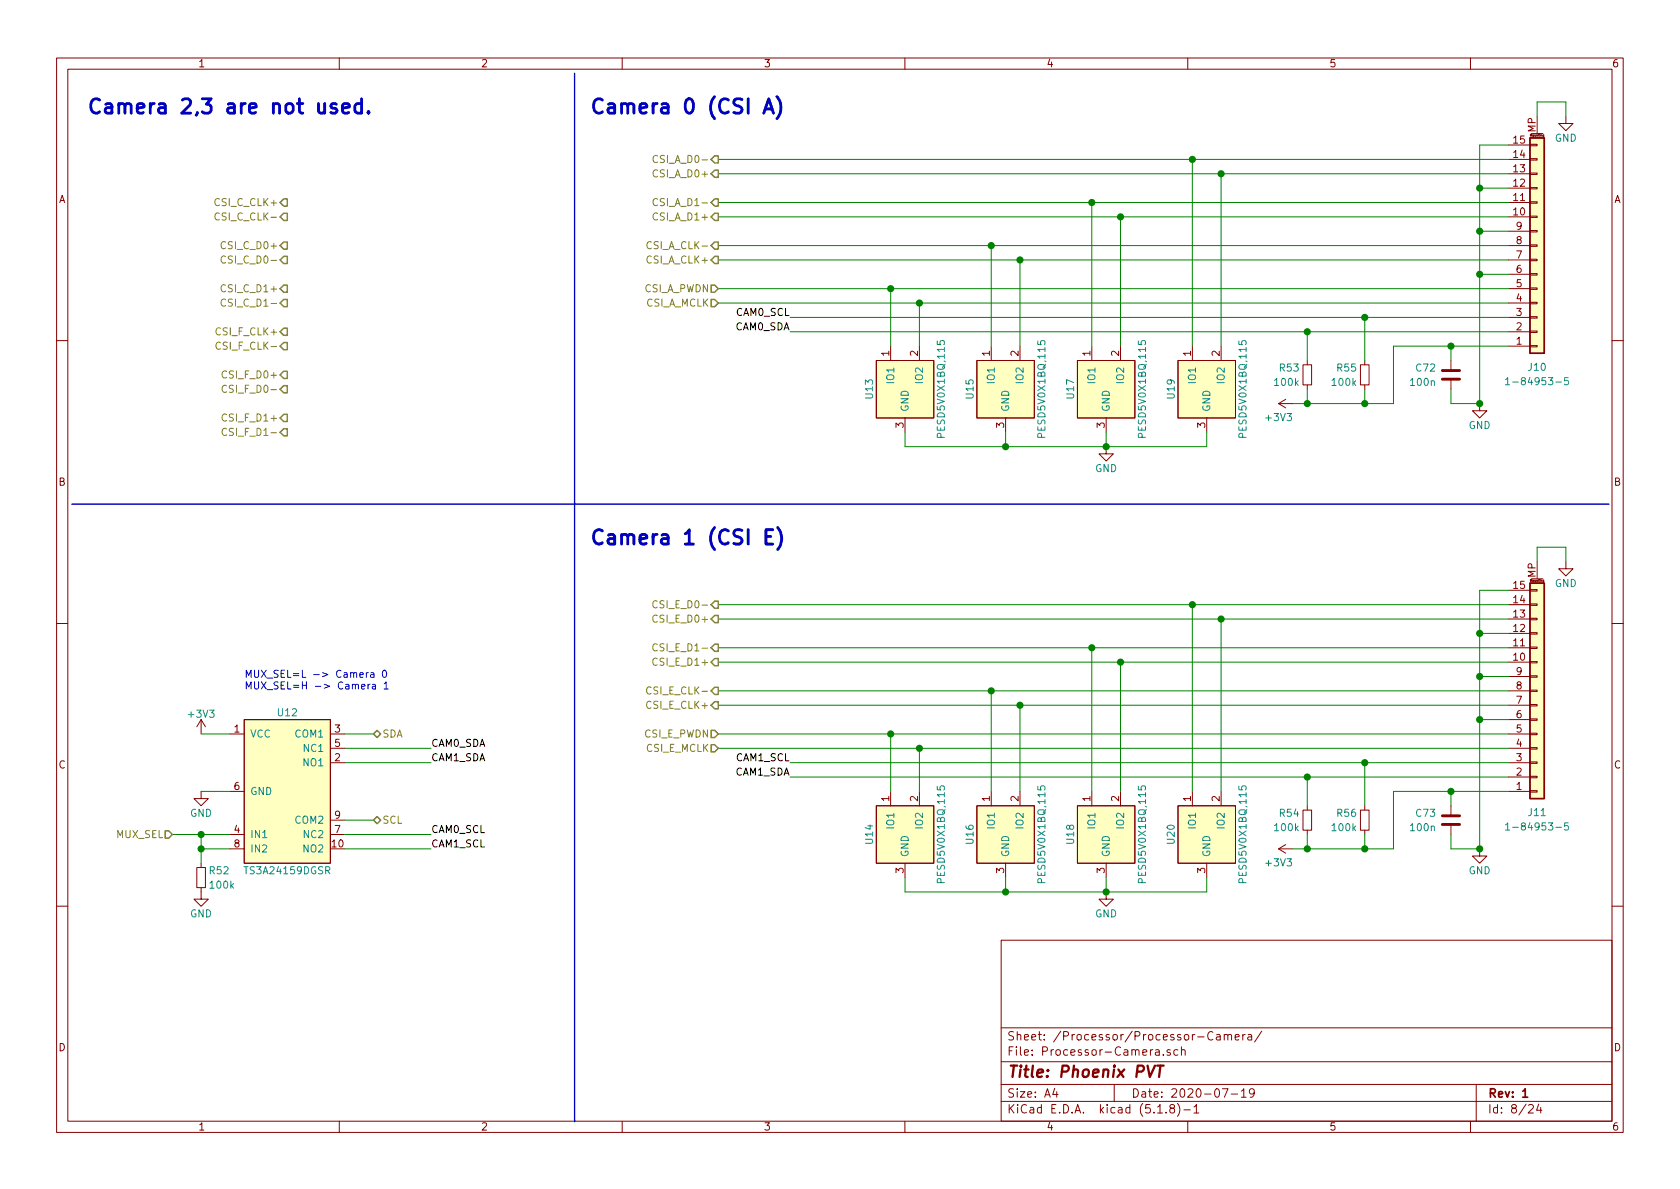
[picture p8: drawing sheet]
<svg xmlns="http://www.w3.org/2000/svg" width="297mm" height="210mm" viewBox="0 0 297 210" stroke-linecap="round" stroke-linejoin="round" font-family="sans-serif">
<g fill="none" stroke="#840000" stroke-width=".18">
<path d="M10 10.3h277v189.9h-277zM12 12.2h273v186.1h-273zM60 10.3v1.9M110 10.3v1.9M160 10.3v1.9M210 10.3v1.9M260 10.3v1.9M266.7 38.3h3.8M266.7 35.8h3.8M266.7 33.3h3.8M266.7 30.7h3.8M266.7 28.2h3.8"/>
<path d="M266.7 25.6h3.8M270.5 38.2h1.3v.3h-1.3zM270.5 35.7h1.3v.2h-1.3zM270.5 33.1h1.3v.3h-1.3zM270.5 30.6h1.3v.3h-1.3zM270.5 28.1h1.3v.2h-1.3zM270.5 25.5h1.3v.3h-1.3zM270.8 23.6h2M271.8 20.6v3M272.9 23.8v.4h-.1M272.9 23.9h-.1v.2h.1M276.9 20.6v1.2h1.2l-1.2 1.3-1.3-1.3h1.3"/>
<path d="M266.7 58.7h3.8M266.7 56.1h3.8M266.7 53.6h3.8M266.7 51h3.8M266.7 48.5h3.8M266.7 46h3.8M266.7 43.4h3.8M266.7 40.9h3.8M270.5 40.8h1.3v.2h-1.3zM270.5 45.8h1.3v.3h-1.3zM270.5 48.4h1.3v.2h-1.3zM270.5 50.9h1.3v.3h-1.3z"/>
<path d="M270.5 53.5h1.3v.2h-1.3zM270.5 43.3h1.3v.3h-1.3zM270.5 56h1.3v.3h-1.3zM270.5 58.5h1.3v.3h-1.3zM10 60.2h2M154.9 63.7h10.2v10.2h-10.2zM157.5 61.2v2.5M160 73.9v2.5M162.6 61.2v2.5M172.7 63.7h10.2v10.2h-10.2zM175.3 61.2v2.5M177.8 73.9v2.5"/>
<path d="M180.3 61.2v2.5M190.5 63.7h10.2v10.2h-10.2zM193 61.2v2.5M195.6 79v1.3h1.2l-1.2 1.2-1.3-1.2h1.3M195.6 73.9v2.5M198.1 61.2v2.5M208.3 63.7h10.1v10.2h-10.1zM210.8 61.2v2.5M213.4 73.9v2.5M215.9 61.2v2.5M226.1 71.4l1.2 .7M226.1 71.4h2.5"/>
<path d="M227.3 70.6l-1.2 .8M230.4 64.5h1.5v3.6h-1.5zM231.1 63.7v.8M231.1 68.1v.7M240.5 64.5h1.6v3.6h-1.6zM241.3 63.7v.8M241.3 68.1v.7M256.5 63.7v1.8M256.5 67.1v1.7M261.6 71.4v1.2h1.3l-1.3 1.3-1.3-1.3h1.3M266.7 61.2h3.8M270.5 61.1h1.3v.2h-1.3z"/>
<path d="M285 60.2h2M271.8 99.3v3.1M276.9 99.3v1.3h1.2l-1.2 1.2-1.3-1.2h1.3M10 110.3h2M266.7 117.1h3.8M266.7 114.5h3.8M266.7 112h3.8M266.7 109.5h3.8M266.7 106.9h3.8M266.7 104.4h3.8M266.7 119.6h3.8M270.5 117h1.3v.2h-1.3z"/>
<path d="M270.5 114.4h1.3v.3h-1.3zM270.5 111.9h1.3v.2h-1.3zM270.5 109.3h1.3v.3h-1.3zM270.5 106.8h1.3v.3h-1.3zM270.5 104.3h1.3v.2h-1.3zM270.5 119.5h1.3v.3h-1.3zM270.8 102.4h2M272.9 102.8h-.1v-.2h.1v.3l-.1 .1M285 110.3h2M35.6 139.9v1.3h1.2l-1.2 1.3-1.3-1.3h1.3M35.6 127.2v2.6M35.6 127.2l-.8 1.3"/>
<path d="M35.6 127.2l.7 1.3M40.6 139.9h2.6M40.6 129.8h2.6M43.2 127.2h15.2v25.4h-15.2zM58.4 134.9h2.6M58.4 132.3h2.6M58.4 129.8h2.6M157.5 139.9v2.6M162.6 139.9v2.6M175.3 139.9v2.6M180.3 139.9v2.6M193 139.9v2.6"/>
<path d="M198.1 139.9v2.6M210.8 139.9v2.6M215.9 139.9v2.6M266.7 139.9h3.8M266.7 137.4h3.8M266.7 134.9h3.8M266.7 132.3h3.8M266.7 129.8h3.8M266.7 127.2h3.8M266.7 124.7h3.8M266.7 122.2h3.8M270.5 124.6h1.3v.2h-1.3z"/>
<path d="M270.5 127.1h1.3v.3h-1.3zM270.5 129.7h1.3v.2h-1.3zM270.5 132.2h1.3v.3h-1.3zM270.5 122h1.3v.3h-1.3zM270.5 134.7h1.3v.3h-1.3zM270.5 137.3h1.3v.2h-1.3zM270.5 139.8h1.3v.3h-1.3zM34.8 153.4h1.5v3.6h-1.5zM35.6 157v2h1.2l-1.2 1.3-1.3-1.3h1.3M35.6 152.6v.8M40.6 150.1h2.6M40.6 147.6h2.6"/>
<path d="M58.4 147.6h2.6M58.4 145h2.6M154.9 142.5h10.2v10.1h-10.2zM160 152.6v2.6M172.7 142.5h10.2v10.1h-10.2zM177.8 152.6v2.6M190.5 142.5h10.2v10.1h-10.2zM195.6 157.7v1.3h1.2l-1.2 1.3-1.3-1.3h1.3M195.6 152.6v2.6M208.3 142.5h10.1v10.1h-10.1zM213.4 152.6v2.6M226.1 150.1l1.2 .8"/>
<path d="M226.1 150.1h2.5M227.3 149.3l-1.2 .8M230.4 143.3h1.5v3.5h-1.5zM231.1 142.5v.8M231.1 146.8v.8M240.5 143.3h1.6v3.5h-1.6zM241.3 142.5v.8M241.3 146.8v.8M256.5 142.5v1.8M256.5 145.8v1.8M261.6 150.1v1.3h1.3l-1.3 1.2-1.3-1.2h1.3M10 160.2h2"/>
<path d="M177 166.3h108v32h-108zM285 160.2h2M60 198.3v1.9M110 198.3v1.9M160 198.3v1.9M177 194.8h108M177 191.8h108M177 187.8h108M177 181.8h108M186.5 192.5l-.4 1h1M186.8 193v1M197 191.8v3"/>
<path d="M204.3 185.7h.6l.1 .9M204.7 196.8h.8M205 186h-.5l-.2 .3v.2l.2 .1 .5-.1M205.7 186.5v.1M206.2 196.7v.1M206.9 185.7a.37 .37 0 0 0-.6 .1l.1 .2 .5 .2 .1 .1-.2 .3-.5-.1M207.1 196l-.3-.3 .2-.3a.48 .48 0 0 1 .6 .1l-.1 .4a.52 .52 0 0 0-.6 .2 .52 .52 0 0 0 .1 .6l.4 .1 .2-.1 .1-.4-.3-.3M208.2 195.1a1.71 1.71 0 0 1 0 2.3M208.3 185.7l-.5-.1-.3 .3 .2 .6h.6M208.9 185.7h.1a.37 .37 0 0 1 .5 .1v.8M208.9 185.1v1.5M209.3 196.3h1.2"/>
<path d="M210 198.3v1.9M211.1 195.8l.4-.5v1.5M211.1 196.8h.9M214.5 182.6a.59 .59 0 0 0-.8 0 .59 .59 0 0 0-.2 .7 .56 .56 0 0 0 .3 .5 .56 .56 0 0 0 .7 0M215.1 183h.6v.9M215.7 183.3l-.5 .1a.29 .29 0 0 0-.2 .2 .29 .29 0 0 0 .2 .3l.5-.1M216.1 192.5h1l-.6 1.5M216.5 183.1l.2-.2 .3 .1 .1 .9M216.5 182.9v1M217.1 183.1a.36 .36 0 0 1 .3-.2 .36 .36 0 0 1 .4 .2v.8M217.7 193.5h1.1M218.4 183.4l.7-.1-.1-.3-.4-.1-.2 .2 .1 .7h.5"/>
<path d="M219.5 193l.4-.5v1.5M219.5 194h.8M219.7 182.9v1M220.2 182.9l-.5 .3M220.7 183h.5l.1 .9M221.3 183.3l-.5 .1a.29 .29 0 0 0-.2 .2 .29 .29 0 0 0 .2 .3l.5-.1M221.8 193.2l-.3 .3h-.3l-.3-.3v-.4l.2-.2 .4-.1 .2 .2a1.13 1.13 0 0 1-.2 1.2l-.4 .1M223.1 182.3l-1.3 2M260 198.3v1.9M261 191.8v6.5M270.3 195.5l.2-.2h.3l.3 .5-.9 1h.9M272.1 195.2l-.4 1.1h.9"/>
<path d="M272.4 195.8v1"/>
</g>
<path d="M269.2 193l.5-.5v1.5M269.2 194h.9" fill="none" stroke="#840000" stroke-width=".3"/>
<path d="M202.9 188.4l.4 2 .9-2M204.6 188.4h1.1M205.2 188.4l-.3 2" fill="none" stroke="#840000" stroke-width=".41"/>
<g fill="#ffffc2" stroke="#ffffc2" stroke-width=".18">
<path d="M270.5 24.4h2.5v38.1h-2.5z"/>
<path d="M154.9 63.7h10.2v10.2h-10.2z"/>
<path d="M154.9 142.5h10.2v10.1h-10.2z"/>
<path d="M270.5 103.1h2.5v38.1h-2.5z"/>
<path d="M208.3 142.5h10.1v10.1h-10.1z"/>
<path d="M190.5 142.5h10.2v10.1h-10.2z"/>
<path d="M172.7 63.7h10.2v10.2h-10.2z"/>
<path d="M190.5 63.7h10.2v10.2h-10.2z"/>
<path d="M208.3 63.7h10.1v10.2h-10.1z"/>
<path d="M172.7 142.5h10.2v10.1h-10.2z"/>
<path d="M43.2 127.2h15.2v25.4h-15.2z"/>
</g>
<path d="M270.5 24.4h2.5v38.1h-2.5zM270.5 103.1h2.5v38.1h-2.5z" fill="none" stroke="#840000" stroke-width=".25"/>
<g fill="none" stroke="#008484" stroke-width=".18">
<path d="M165.7 60.3v.6l.6 .1-.1-.5 .2-.3h.4l.2 .3-.1 .5M183.5 60.3v.6l.6 .1-.1-.5 .2-.3h.3l.3 .3-.2 .5M201.3 60.3v.6l.6 .1-.1-.5 .2-.3h.3l.2 .3-.1 .5M219 60.3v.6l.7 .1-.2-.5 .3-.3h.3l.2 .3-.1 .5M266.2 67.1l.4-.3v1.2M266.2 68h.7M277.3 66.8h-.6l-.1 .6 .5-.1 .2 .2v.3l-.2 .2-.5-.1M165.7 139v.6l.6 .1-.1-.5 .2-.2h.4l.2 .2-.1 .5M183.5 139v.6l.6 .1-.1-.5 .2-.2h.3l.3 .2-.2 .5M201.3 139v.6l.6 .1-.1-.5 .2-.2h.3l.2 .2-.1 .5M219 139v.6l.7 .1-.2-.5 .3-.2h.3l.2 .2-.1 .5M266.2 145.9l.4-.4v1.3"/>
<path d="M266.2 146.8h.7M277.3 145.5h-.6l-.1 .6 .5-.1 .2 .2v.4l-.2 .2-.5-.1"/>
</g>
<path d="M255 67.1h3.1M255 65.5h3.1M255 145.8h3.1M255 144.3h3.1" fill="none" stroke="#840000" stroke-width=".51"/>
<path d="M101.6 12.9v185.5M12.7 89.1h271.8" fill="none" stroke="#0000c2" stroke-width=".25"/>
<g fill="none" stroke="#008400" stroke-width=".18">
<path d="M127 35.8h139.7M127 38.3h139.7M127 30.7h139.7M127 28.2h139.7M193 35.8v25.4M198.1 38.3v22.9M210.8 28.2v33M215.9 30.7v30.5M261.6 33.3h5.1M266.7 25.6h-5.1v45.8h-5.1v-2.6M271.8 20.6v-2.6h5.1v2.6M127 46h139.7"/>
<path d="M127 43.4h139.7M127 53.6h139.7M127 51h139.7M139.7 56.1h127M139.7 58.7h127M157.5 51v10.2M162.6 53.6v7.6M175.3 43.4v17.8M180.3 46v15.2M231.1 58.7v5M241.3 56.1v7.6M261.6 40.9h5.1"/>
<path d="M261.6 48.5h5.1M160 76.4v2.6h53.4v-2.6M177.8 76.4v2.6M195.6 76.4v2.6M231.1 68.8v2.6M241.3 68.8v2.6M256.5 61.2v2.5M266.7 61.2h-20.3v10.2h-17.8M271.8 99.3v-2.5h5.1v2.5M127 117.1h139.7M127 106.9h139.7M127 114.5h139.7"/>
<path d="M127 109.5h139.7M193 114.5v25.4M198.1 117.1v22.8M210.8 106.9v33M215.9 109.5v30.4M261.6 112h5.1M261.6 119.6h5.1M266.7 104.4h-5.1v45.7h-5.1v-2.5M35.6 139.9h5M35.6 129.8h5M61 134.9h15.2M61 129.8h5"/>
<path d="M61 132.3h15.2M127 124.7h139.7M127 122.2h139.7M127 129.8h139.7M127 132.3h139.7M139.7 134.9h127M139.7 137.4h127M157.5 129.8v10.1M162.6 132.3v7.6M175.3 122.2v17.7M180.3 124.7v15.2M231.1 137.4v5.1"/>
<path d="M241.3 134.9v7.6M256.5 139.9v2.6M261.6 127.2h5.1M266.7 139.9h-20.3v10.2h-17.8M30.5 147.6h10.1M35.6 150.1h5M35.6 147.6v5M61 150.1h15.2M61 145h5M61 147.6h15.2M160 155.2v2.5h53.4v-2.5M177.8 155.2v2.5"/>
<path d="M195.6 155.2v2.5M231.1 147.6v2.5M241.3 147.6v2.5"/>
</g>
<g fill="none" stroke="#848400" stroke-width=".18">
<path d="M38.8 37.8a.6 .6 0 0 0-.9 .4 .6 .6 0 0 0 .6 .7l.3-.1M116.3 35.2a.6 .6 0 0 0-.9 .4 .6 .6 0 0 0 .6 .8l.3-.2M116.3 27.6a.6 .6 0 0 0-.9 .4 .6 .6 0 0 0 .6 .7l.3-.1M39.9 42.8a.6 .6 0 0 0-.9 .5 .6 .6 0 0 0 .6 .7l.3-.1M39.9 45.4a.6 .6 0 0 0-.9 .4 .6 .6 0 0 0 .6 .7l.3-.1M39.9 50.5a.6 .6 0 0 0-.9 .4 .6 .6 0 0 0 .6 .7l.3-.1M39.9 53a.6 .6 0 0 0-.9 .4 .6 .6 0 0 0 .6 .7l.3-.1M115.2 42.8a.6 .6 0 0 0-.9 .5 .6 .6 0 0 0 .6 .7l.3-.1M39 60.6a.6 .6 0 0 0-.9 .5 .6 .6 0 0 0 .6 .7l.3-.2M40.1 75.9a.6 .6 0 0 0-.9 .4 .6 .6 0 0 0 .6 .7l.3-.1M40.1 65.7a.6 .6 0 0 0-.9 .4 .6 .6 0 0 0 .6 .7l.3-.1M40.1 68.2a.6 .6 0 0 0-.9 .5 .6 .6 0 0 0 .6 .7l.3-.1"/>
<path d="M40.1 73.3a.6 .6 0 0 0-.9 .4 .6 .6 0 0 0 .6 .8l.3-.2M116.2 106.3a.51 .51 0 0 0-.6 0 .51 .51 0 0 0-.2 .7 .46 .46 0 0 0 .3 .4 .46 .46 0 0 0 .5 0M116.2 116.5a.51 .51 0 0 0-.6 0 .51 .51 0 0 0-.2 .6 .46 .46 0 0 0 .3 .5 .46 .46 0 0 0 .5-.1M116.2 114a.51 .51 0 0 0-.6 0 .51 .51 0 0 0-.2 .6 .46 .46 0 0 0 .3 .5 .46 .46 0 0 0 .5-.1M116.2 108.9a.51 .51 0 0 0-.6 0 .51 .51 0 0 0-.2 .6 .46 .46 0 0 0 .3 .5 .46 .46 0 0 0 .5-.1M115.1 121.6a.6 .6 0 0 0-.8 .4 .6 .6 0 0 0 .6 .7l.2-.1"/>
</g>
<g fill="none" stroke="#848400" stroke-width=".25">
<path d="M50.2 35.2h.6v1.2h-.6l-.7-.6zM50.2 37.7h.6v1.3h-.6l-.7-.7zM126.4 35.2h.6v1.2h-.6l-.7-.6zM126.4 30.1h.6v1.3h-.6l-.7-.7zM126.4 27.6h.6v1.2h-.6l-.7-.6zM126.4 37.7h.6v1.3h-.6l-.7-.7zM50.2 58h.6v1.3h-.6l-.7-.6zM50.2 42.8h.6v1.3h-.6l-.7-.7zM50.2 45.3h.6v1.3h-.6l-.7-.6zM50.2 50.4h.6v1.3h-.6l-.7-.7zM50.2 53h.6v1.2h-.6l-.7-.6zM125.7 50.4h.7l.6 .6-.6 .7h-.7z"/>
<path d="M125.7 53h.7l.6 .6-.6 .6h-.7zM126.4 42.8h.6v1.3h-.6l-.7-.7zM126.4 45.3h.6v1.3h-.6l-.7-.6zM50.2 75.8h.6v1.3h-.6l-.7-.7zM50.2 60.6h.6v1.2h-.6l-.7-.6zM50.2 65.7h.6v1.2h-.6l-.7-.6zM50.2 68.2h.6v1.3h-.6l-.7-.7zM50.2 73.3h.6v1.2h-.6l-.7-.6zM126.4 106.3h.6v1.3h-.6l-.7-.7zM126.4 116.5h.6v1.2h-.6l-.7-.6zM126.4 113.9h.6v1.3h-.6l-.7-.7zM126.4 108.8h.6v1.3h-.6l-.7-.6z"/>
<path d="M66 129.8l.7-.6 .6 .6-.6 .6zM125.7 129.2h.7l.6 .6-.6 .6h-.7zM125.7 131.7h.7l.6 .6-.6 .7h-.7zM126.4 124.1h.6v1.2h-.6l-.7-.6zM126.4 121.5h.6v1.3h-.6l-.7-.6zM29.2 146.9h.6l.7 .7-.7 .6h-.6zM66 145l.7-.6 .6 .6-.6 .7z"/>
</g>
<path d="M59.5 18.4l-.6-.1-.4 .4 .1 .3 .9 .3 .1 .2-.1 .4-.3 .1-.7-.1M60.6 19.1l1.2-.2-.2-.5-.7-.1-.3 .4v.9l.1 .3 .2 .1 .7-.1M63.9 18.4l-.7-.1-.2 .1-.3 .4v.7l.3 .4 .2 .1 .7-.1M63.9 17.5v2.5M65.2 19.8l.1 .1-.1 .1-.2-.1 .2-.1v.2M135.3 19.3h1.2M137.4 17.1a2.98 2.98 0 0 1 0 3.9M135.1 20l.8-2.5 .9 2.5M135.4 94.9h.9M136.6 93.7h-1.2v2.5h1.2M137.5 93.3a2.98 2.98 0 0 1 0 3.9" fill="none" stroke="#0000c2" stroke-width=".51"/>
<path d="M64.8 118.9v.9M65.1 118.9l-.3 .3M65.6 119h.4l.1 .8M66.1 119.2l-.4 .1-.2 .2 .1 .2h.5M67.7 118.6l.2-.1a.67 .67 0 0 1 .5 .6 .67 .67 0 0 1-.5 .7l-.2-.2-.1-.3zM63.9 121.4l.6-.1v-.2l-.4-.1-.2 .2 .1 .6h.5M65.1 121v.8M65.4 121l-.3 .2M65.9 121.1h.4l.1 .7M66.4 121.3l-.4 .1-.2 .1 .1 .3h.5M67.9 120.9l.4-.3v1.2M67.9 121.8h.8" fill="none" stroke="#0000c2" stroke-width=".18"/>
<g fill="#008400" stroke="#008400" stroke-width=".25">
<circle cx="162.6" cy="53.6" r=".51"/>
<circle cx="35.6" cy="147.6" r=".51"/>
<circle cx="35.6" cy="150.1" r=".51"/>
<circle cx="241.3" cy="134.9" r=".51"/>
<circle cx="241.3" cy="71.4" r=".51"/>
<circle cx="198.1" cy="38.3" r=".51"/>
<circle cx="195.6" cy="79" r=".51"/>
<circle cx="195.6" cy="157.7" r=".51"/>
<circle cx="193" cy="35.8" r=".51"/>
<circle cx="177.8" cy="79" r=".51"/>
<circle cx="177.8" cy="157.7" r=".51"/>
<circle cx="180.3" cy="46" r=".51"/>
<circle cx="231.1" cy="137.4" r=".51"/>
<circle cx="231.1" cy="71.4" r=".51"/>
<circle cx="175.3" cy="43.4" r=".51"/>
<circle cx="241.3" cy="150.1" r=".51"/>
<circle cx="231.1" cy="150.1" r=".51"/>
<circle cx="175.3" cy="122.2" r=".51"/>
<circle cx="180.3" cy="124.7" r=".51"/>
<circle cx="193" cy="114.5" r=".51"/>
<circle cx="198.1" cy="117.1" r=".51"/>
<circle cx="215.9" cy="109.5" r=".51"/>
<circle cx="162.6" cy="132.3" r=".51"/>
<circle cx="157.5" cy="51" r=".51"/>
<circle cx="261.6" cy="33.3" r=".51"/>
<circle cx="261.6" cy="40.9" r=".51"/>
<circle cx="261.6" cy="48.5" r=".51"/>
<circle cx="261.6" cy="112" r=".51"/>
<circle cx="157.5" cy="129.8" r=".51"/>
<circle cx="261.6" cy="119.6" r=".51"/>
<circle cx="261.6" cy="127.2" r=".51"/>
<circle cx="210.8" cy="106.9" r=".51"/>
<circle cx="261.6" cy="150.1" r=".51"/>
<circle cx="256.5" cy="139.9" r=".51"/>
<circle cx="261.6" cy="71.4" r=".51"/>
<circle cx="256.5" cy="61.2" r=".51"/>
<circle cx="215.9" cy="30.7" r=".51"/>
<circle cx="231.1" cy="58.7" r=".51"/>
<circle cx="241.3" cy="56.1" r=".51"/>
<circle cx="210.8" cy="28.2" r=".51"/>
</g>
<g font-size="3.5" fill="#0000c2">
<text x="15.2" y="20.1">Camera 2,3 are not used.</text>
<text x="104.1" y="20.1">Camera 0 (CSI A)</text>
<text x="104.1" y="96.3">Camera 1 (CSI E)</text>
</g>
<text font-size="2.8" fill="#840000" x="178" y="190.5">Title: Phoenix PVT</text>
<g font-size="2.1" fill="#840000">
<text x="178" y="184">Sheet: /Processor/Processor-Camera/</text>
<text x="178" y="186.7">File: Processor-Camera.sch</text>
<text x="178" y="196.9">KiCad E.D.A. kicad (5.1.8)-1</text>
<text x="178" y="194.1">Size: A4</text>
<text x="200" y="194.1">Date: 2020-07-19</text>
<text x="263" y="194.1">Rev: 1</text>
<text x="263" y="196.9">Id: 8/24</text>
</g>
<g font-size="1.8" fill="#840000">
<text x="35" y="11.9">1</text>
<text x="85" y="11.9">2</text>
<text x="135" y="11.9">3</text>
<text x="185" y="11.9">4</text>
<text x="235" y="11.9">5</text>
<text x="285" y="11.9">6</text>
<text x="271.5" y="23.4" transform="rotate(-90 271.5 23.4)">MP</text>
<text x="267.6" y="27.9">14</text>
<text x="267.6" y="25.4">15</text>
<text x="10.4" y="35.9">A</text>
<text x="267.6" y="35.6">11</text>
<text x="267.6" y="33">12</text>
<text x="267.6" y="30.5">13</text>
<text x="285.4" y="35.9">A</text>
<text x="267.6" y="38.1">10</text>
<text x="268.1" y="40.6">9</text>
<text x="268.1" y="45.7">7</text>
<text x="268.1" y="43.2">8</text>
<text x="268.1" y="53.3">4</text>
<text x="268.1" y="50.8">5</text>
<text x="268.1" y="48.3">6</text>
<text x="268.1" y="58.4">2</text>
<text x="268.1" y="55.9">3</text>
<text x="157.2" y="63" transform="rotate(-90 157.2 63)">1</text>
<text x="162.3" y="63" transform="rotate(-90 162.3 63)">2</text>
<text x="175" y="63" transform="rotate(-90 175 63)">1</text>
<text x="180.1" y="63" transform="rotate(-90 180.1 63)">2</text>
<text x="192.8" y="63" transform="rotate(-90 192.8 63)">1</text>
<text x="197.9" y="63" transform="rotate(-90 197.9 63)">2</text>
<text x="210.6" y="63" transform="rotate(-90 210.6 63)">1</text>
<text x="215.6" y="63" transform="rotate(-90 215.6 63)">2</text>
<text x="268.1" y="61">1</text>
<text x="159.8" y="75.7" transform="rotate(-90 159.8 75.7)">3</text>
<text x="177.5" y="75.7" transform="rotate(-90 177.5 75.7)">3</text>
<text x="195.3" y="75.7" transform="rotate(-90 195.3 75.7)">3</text>
<text x="213.1" y="75.7" transform="rotate(-90 213.1 75.7)">3</text>
<text x="10.4" y="85.9">B</text>
<text x="285.4" y="85.9">B</text>
<text x="267.6" y="106.7">14</text>
<text x="267.6" y="104.1">15</text>
<text x="271.5" y="102.2" transform="rotate(-90 271.5 102.2)">MP</text>
<text x="267.6" y="111.8">12</text>
<text x="267.6" y="109.2">13</text>
<text x="267.6" y="116.8">10</text>
<text x="267.6" y="114.3">11</text>
<text x="268.1" y="119.4">9</text>
<text x="268.1" y="124.5">7</text>
<text x="268.1" y="121.9">8</text>
<text x="41.4" y="129.5">1</text>
<text x="59.2" y="129.5">3</text>
<text x="268.1" y="129.5">5</text>
<text x="268.1" y="127">6</text>
<text x="10.4" y="135.9">C</text>
<text x="59.2" y="134.6">2</text>
<text x="59.2" y="132.1">5</text>
<text x="268.1" y="137.2">2</text>
<text x="268.1" y="134.6">3</text>
<text x="268.1" y="132.1">4</text>
<text x="285.4" y="135.9">C</text>
<text x="41.4" y="139.7">6</text>
<text x="157.2" y="141.7" transform="rotate(-90 157.2 141.7)">1</text>
<text x="162.3" y="141.7" transform="rotate(-90 162.3 141.7)">2</text>
<text x="175" y="141.7" transform="rotate(-90 175 141.7)">1</text>
<text x="180.1" y="141.7" transform="rotate(-90 180.1 141.7)">2</text>
<text x="192.8" y="141.7" transform="rotate(-90 192.8 141.7)">1</text>
<text x="197.9" y="141.7" transform="rotate(-90 197.9 141.7)">2</text>
<text x="210.6" y="141.7" transform="rotate(-90 210.6 141.7)">1</text>
<text x="215.6" y="141.7" transform="rotate(-90 215.6 141.7)">2</text>
<text x="268.1" y="139.7">1</text>
<text x="41.4" y="147.3">4</text>
<text x="41.4" y="149.9">8</text>
<text x="58.7" y="149.9">10</text>
<text x="59.2" y="147.3">7</text>
<text x="59.2" y="144.8">9</text>
<text x="159.8" y="154.4" transform="rotate(-90 159.8 154.4)">3</text>
<text x="177.5" y="154.4" transform="rotate(-90 177.5 154.4)">3</text>
<text x="195.3" y="154.4" transform="rotate(-90 195.3 154.4)">3</text>
<text x="213.1" y="154.4" transform="rotate(-90 213.1 154.4)">3</text>
<text x="10.4" y="185.9">D</text>
<text x="285.4" y="185.9">D</text>
<text x="35" y="199.9">1</text>
<text x="85" y="199.9">2</text>
<text x="135" y="199.9">3</text>
<text x="185" y="199.9">4</text>
<text x="235" y="199.9">5</text>
<text x="285" y="199.9">6</text>
</g>
<g font-size="1.8" fill="#848400">
<text x="116.4" y="28.8">CSI_A_D0-</text>
<text x="116" y="31.4">CSI_A_D0+</text>
<text x="38.4" y="36.4">CSI_C_CLK+</text>
<text x="38.9" y="39">CSI_C_CLK-</text>
<text x="116" y="39">CSI_A_D1+</text>
<text x="116.4" y="36.4">CSI_A_D1-</text>
<text x="39.8" y="44.1">CSI_C_D0+</text>
<text x="40.2" y="46.6">CSI_C_D0-</text>
<text x="114.6" y="46.6">CSI_A_CLK+</text>
<text x="115.1" y="44.1">CSI_A_CLK-</text>
<text x="39.8" y="51.7">CSI_C_D1+</text>
<text x="113.9" y="51.7">CSI_A_PWDN</text>
<text x="38.6" y="59.3">CSI_F_CLK+</text>
<text x="40.2" y="54.2">CSI_C_D1-</text>
<text x="114.2" y="54.2">CSI_A_MCLK</text>
<text x="39.1" y="61.8">CSI_F_CLK-</text>
<text x="40" y="66.9">CSI_F_D0+</text>
<text x="40.4" y="69.5">CSI_F_D0-</text>
<text x="40" y="74.5">CSI_F_D1+</text>
<text x="40.4" y="77.1">CSI_F_D1-</text>
<text x="116.5" y="107.6">CSI_E_D0-</text>
<text x="116.1" y="110.1">CSI_E_D0+</text>
<text x="116.1" y="117.7">CSI_E_D1+</text>
<text x="116.5" y="115.2">CSI_E_D1-</text>
<text x="114.7" y="125.3">CSI_E_CLK+</text>
<text x="115.2" y="122.8">CSI_E_CLK-</text>
<text x="67.6" y="130.4">SDA</text>
<text x="114" y="130.4">CSI_E_PWDN</text>
<text x="114.3" y="133">CSI_E_MCLK</text>
<text x="20.6" y="148.2">MUX_SEL</text>
<text x="67.6" y="145.7">SCL</text>
</g>
<g font-size="1.8" fill="#008484">
<text x="274.9" y="25.1">GND</text>
<text x="226.3" y="65.7">R53</text>
<text x="236.5" y="65.7">R55</text>
<text x="250.4" y="65.7">C72</text>
<text x="270.3" y="65.6">J10</text>
<text x="154.4" y="70.5" transform="rotate(-90 154.4 70.5)">U13</text>
<text x="158.1" y="67.6" transform="rotate(-90 158.1 67.6)">IO1</text>
<text x="163.2" y="67.6" transform="rotate(-90 163.2 67.6)">IO2</text>
<text x="172.1" y="70.5" transform="rotate(-90 172.1 70.5)">U15</text>
<text x="175.9" y="67.6" transform="rotate(-90 175.9 67.6)">IO1</text>
<text x="181" y="67.6" transform="rotate(-90 181 67.6)">IO2</text>
<text x="189.9" y="70.5" transform="rotate(-90 189.9 70.5)">U17</text>
<text x="193.7" y="67.6" transform="rotate(-90 193.7 67.6)">IO1</text>
<text x="198.8" y="67.6" transform="rotate(-90 198.8 67.6)">IO2</text>
<text x="207.7" y="70.5" transform="rotate(-90 207.7 70.5)">U19</text>
<text x="211.5" y="67.6" transform="rotate(-90 211.5 67.6)">IO1</text>
<text x="216.5" y="67.6" transform="rotate(-90 216.5 67.6)">IO2</text>
<text x="225.5" y="68.2">100k</text>
<text x="235.7" y="68.2">100k</text>
<text x="249.5" y="68.2">100n</text>
<text x="267.8" y="68.1">1-84953-5</text>
<text x="160.7" y="72.9" transform="rotate(-90 160.7 72.9)">GND</text>
<text x="167.1" y="76.9" transform="rotate(-90 167.1 76.9)">PESD5V0X1BQ,115</text>
<text x="178.4" y="72.9" transform="rotate(-90 178.4 72.9)">GND</text>
<text x="184.8" y="76.9" transform="rotate(-90 184.8 76.9)">PESD5V0X1BQ,115</text>
<text x="196.2" y="72.9" transform="rotate(-90 196.2 72.9)">GND</text>
<text x="202.6" y="76.9" transform="rotate(-90 202.6 76.9)">PESD5V0X1BQ,115</text>
<text x="214" y="72.9" transform="rotate(-90 214 72.9)">GND</text>
<text x="220.4" y="76.9" transform="rotate(-90 220.4 76.9)">PESD5V0X1BQ,115</text>
<text x="224" y="74.5">+3V3</text>
<text x="259.7" y="75.9">GND</text>
<text x="193.6" y="83.5">GND</text>
<text x="274.9" y="103.8">GND</text>
<text x="33.5" y="126.9">+3V3</text>
<text x="44.2" y="130.4">VCC</text>
<text x="49.2" y="126.7">U12</text>
<text x="52.3" y="130.4">COM1</text>
<text x="53.8" y="135.5">NO1</text>
<text x="53.9" y="133">NC1</text>
<text x="44.2" y="140.6">GND</text>
<text x="33.6" y="144.4">GND</text>
<text x="44.2" y="148.2">IN1</text>
<text x="52.3" y="145.7">COM2</text>
<text x="53.9" y="148.2">NC2</text>
<text x="154.4" y="149.2" transform="rotate(-90 154.4 149.2)">U14</text>
<text x="158.1" y="146.3" transform="rotate(-90 158.1 146.3)">IO1</text>
<text x="163.2" y="146.3" transform="rotate(-90 163.2 146.3)">IO2</text>
<text x="172.1" y="149.2" transform="rotate(-90 172.1 149.2)">U16</text>
<text x="175.9" y="146.3" transform="rotate(-90 175.9 146.3)">IO1</text>
<text x="181" y="146.3" transform="rotate(-90 181 146.3)">IO2</text>
<text x="189.9" y="149.2" transform="rotate(-90 189.9 149.2)">U18</text>
<text x="193.7" y="146.3" transform="rotate(-90 193.7 146.3)">IO1</text>
<text x="198.8" y="146.3" transform="rotate(-90 198.8 146.3)">IO2</text>
<text x="207.7" y="149.2" transform="rotate(-90 207.7 149.2)">U20</text>
<text x="211.5" y="146.3" transform="rotate(-90 211.5 146.3)">IO1</text>
<text x="216.5" y="146.3" transform="rotate(-90 216.5 146.3)">IO2</text>
<text x="225.5" y="147">100k</text>
<text x="226.3" y="144.4">R54</text>
<text x="235.7" y="147">100k</text>
<text x="236.5" y="144.4">R56</text>
<text x="249.5" y="147">100n</text>
<text x="250.4" y="144.4">C73</text>
<text x="267.8" y="146.9">1-84953-5</text>
<text x="270.3" y="144.3">J11</text>
<text x="37.1" y="154.6">R52</text>
<text x="43.5" y="154.6">TS3A24159DGSR</text>
<text x="44.2" y="150.7">IN2</text>
<text x="53.8" y="150.7">NO2</text>
<text x="160.7" y="151.6" transform="rotate(-90 160.7 151.6)">GND</text>
<text x="167.1" y="155.7" transform="rotate(-90 167.1 155.7)">PESD5V0X1BQ,115</text>
<text x="178.4" y="151.6" transform="rotate(-90 178.4 151.6)">GND</text>
<text x="184.8" y="155.7" transform="rotate(-90 184.8 155.7)">PESD5V0X1BQ,115</text>
<text x="196.2" y="151.6" transform="rotate(-90 196.2 151.6)">GND</text>
<text x="202.6" y="155.7" transform="rotate(-90 202.6 155.7)">PESD5V0X1BQ,115</text>
<text x="214" y="151.6" transform="rotate(-90 214 151.6)">GND</text>
<text x="220.4" y="155.7" transform="rotate(-90 220.4 155.7)">PESD5V0X1BQ,115</text>
<text x="224" y="153.2">+3V3</text>
<text x="259.7" y="154.6">GND</text>
<text x="37.3" y="157.1">100k</text>
<text x="33.6" y="162.2">GND</text>
<text x="193.6" y="162.2">GND</text>
</g>
<g font-size="1.8">
<text x="130" y="58.4">CAM0_SDA</text>
<text x="130.2" y="55.9">CAM0_SCL</text>
<text x="76.2" y="134.6">CAM1_SDA</text>
<text x="76.2" y="132.1">CAM0_SDA</text>
<text x="130" y="137.2">CAM1_SDA</text>
<text x="130.2" y="134.6">CAM1_SCL</text>
<text x="76.2" y="149.9">CAM1_SCL</text>
<text x="76.2" y="147.3">CAM0_SCL</text>
</g>
<g font-size="1.8" fill="#0000c2">
<text x="43.2" y="119.9">MUX_SEL=L -&gt; Camera 0</text>
<text x="43.2" y="121.9">MUX_SEL=H -&gt; Camera 1</text>
</g>
<g font-size=".5" fill="#840000">
<text x="270.6" y="24.1">Mounting</text>
<text x="270.6" y="102.9">Mounting</text>
</g>
</svg>
